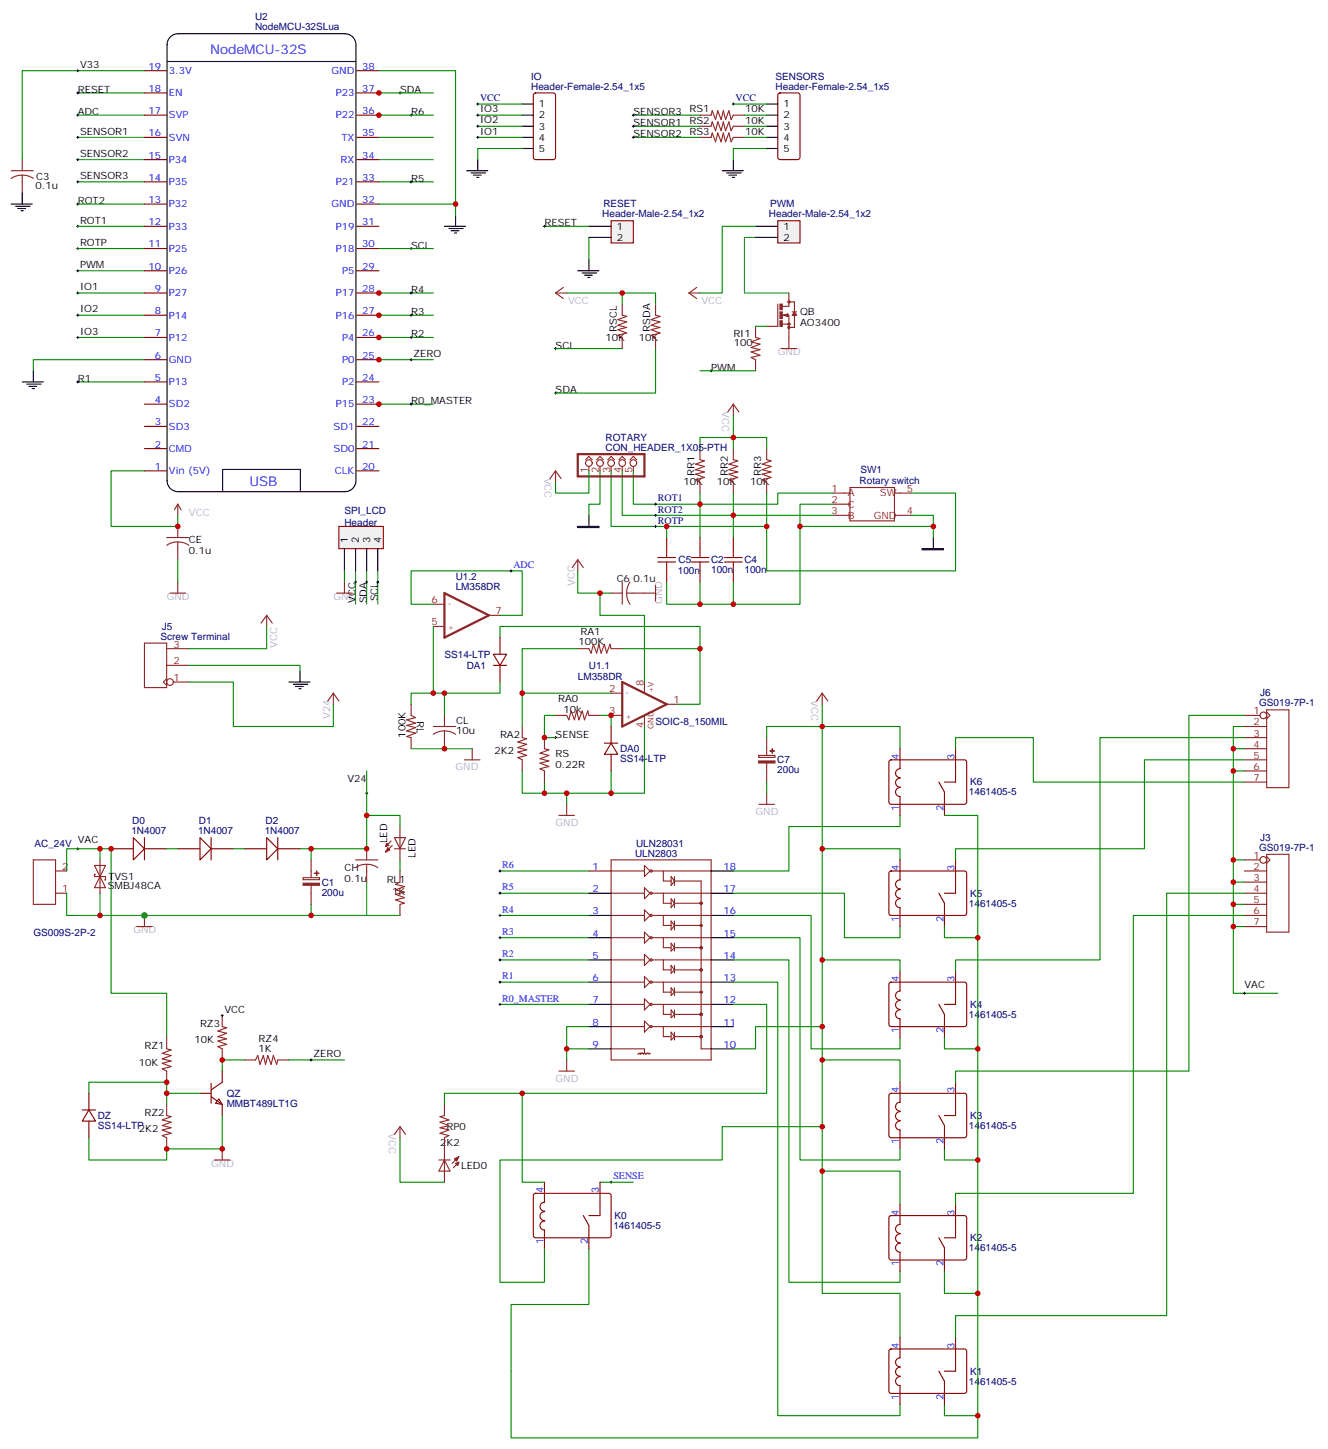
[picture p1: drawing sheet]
<svg xmlns="http://www.w3.org/2000/svg" width="422mm" height="460mm" viewBox="0 0 422 460" stroke-linecap="round" stroke-linejoin="round" font-family="sans-serif">
<g fill="none" stroke="#8c2424" stroke-width=".35">
<path d="M218.7 93h3.5M218.7 93l2.5 1.8M221.2 91.2l-2.5 1.8M246.9 96.5v7.1h-3.5M250.1 99.7l-1.4 .3 1.4 .4M250.1 99.7v.7M250.1 99.7l-.7 .3M250.5 93v4.2h-2.1M250.5 95.8h1.7v8.1h-1.7M251.5 99h1.4M252.2 99l.7 1h-1.4zM248 110.6h4.9"/>
<path d="M248.4 100h2.1v10.6M248.4 102.9h2.1M249.1 100l1 .4M251.9 100l.3-.7 .4 .7M52.9 170.6h7.1M56.4 172l1.9 .2 1.7 .9M56.4 172l-1.8 .3-1.7 .8M56.4 160v3.5M56.4 167.1v3.5M56.4 172v5.7M56.4 160l1.1 1.8M56.4 160l-1 1.8"/>
<path d="M183.4 177.7v3.5M183.4 177.7l1.8 2.4M183.4 177.7l-1.7 2.4M54 188.2h4.9M56.4 184.7v3.5M106.9 188.2h4.9M109.4 184.7v3.5M194 188.2h3.6M197.6 184.7v7.1M199 188.2l.2 1.9 .8 1.7M199 188.2h9.1M200 184.7l-.8 1.7-.2 1.8"/>
<path d="M208.1 185.8v4.9M183.4 205.9h3.6l.7 1.4 .7-2.8 1 2.8 .7-2.8 .8 2.8 1-2.8 .7 2.8 1.1-2.8 .3 1.4h3.6M130.5 223.5v3.5l1.4 .8-2.8 .7 2.8 1-2.8 .7 2.8 .7-2.8 1.1 2.8 .7-2.8 1.1 1.4 .3v3.5M137.6 230.6h7M141.1 232l1.9 .2 1.6 .8M141.1 232l-1.8 .2-1.7 .8M141.1 227v3.6M141.1 232v5.6M149.9 237.6v3.6M147.5 241.2h4.9"/>
<circle cx="250.5" cy="95.8" r=".35"/>
<circle cx="250.5" cy="102.9" r=".35"/>
<circle cx="250.5" cy="103.9" r=".35"/>
</g>
<g fill="#8c2424" stroke="#8c2424" stroke-width=".35">
<path d="M247.6 96.5h.8v1.8h-.8z"/>
<path d="M247.6 101.8h.8v1.8h-.8z"/>
<path d="M247.6 99h.8v2.1h-.8z"/>
</g>
<path d="M24.7 36.5h21.2M24.7 43.6h21.2M120.3 50.7h17.3M239.9 75.4h-3.5v17.6h14.1M24.7 85.9h21.2M112.9 181.2v10.6M116.4 181.2v10.6M119.9 181.2v10.6M130.5 237.6h19.4" fill="none" stroke="#248c24" stroke-width=".35"/>
<g fill="none" stroke="#000" stroke-width=".32">
<path d="M24.3 36.5h.7M24.7 36.2v.7M126.6 29.5h.8M127 29.1v.7M24.3 64.8h.7M24.7 64.4v.7M130.2 78.9h.7M130.5 78.5v.7M176 110.6h.7M176.4 110.3v.7M225.4 117.7h.7M225.8 117.3v.7"/>
<path d="M176 124.7h.7M176.4 124.4v.7M112.5 184.7h.7M112.9 184.4v.7M116.1 184.7h.7M116.4 184.4v.7M119.6 184.7h.7M119.9 184.4v.7"/>
</g>
<path d="M107.6 167.1h14.1v7h-14.1z" fill="#f0f0f0" stroke="#870000" stroke-width=".35"/>
<path d="M109.4 174.1v7.1M112.9 174.1v7.1M116.4 174.1v7.1M119.9 174.1v7.1" fill="none" stroke="#000" stroke-width=".35"/>
<path d="M109.4 181.2v3.5" fill="none" stroke="#008700" stroke-width=".35"/>
<path d="M246.9 70.1h7.1v7h-7.1z" fill="#f0f0f0" stroke="#870000" stroke-width=".35"/>
<path d="M239.9 71.8h7M239.9 75.4h7" fill="none" stroke="#000" stroke-width=".35"/>
<path d="M239.9 71.8h-10.6v21.2h-7.1M56.4 177.7v7M183.4 181.2v7h10.6M116.4 244.7v14.1h10.6v3.5M21.2 276.4v-7h14.1v45.8h17.6v14.2M31.7 269.4v3.5M127 272.9v3.5M21.2 283.5v7h3.5" fill="none" stroke="#008700" stroke-width=".35"/>
<g fill="none" stroke="#8c2424" stroke-width=".35">
<path d="M10.6 272.9h7v14.1h-7zM17.6 276.4h3.6M30 274.7l3.5 7h-3.5l3.5-7zM30.3 277.5h-.3v.7h3.5v1.1h-.3M31.7 272.9v10.6M112.9 272.9h7M116.4 274.3l1.9 .3 1.6 .8M116.4 274.3l-1.8 .3-1.7 .8M116.4 269.4v3.5M116.4 274.3v5.7M124.2 266.9l-1.8 1.8M124.5 268.3l-2.1 2.1"/>
<path d="M125.2 265.9h3.6l-1.8 3.5zM125.2 269.4h3.6M127 262.3v10.6M127 276.4v3.6l-1.4 .7 2.8 .7-2.8 1 2.8 .7-2.8 .7 2.8 1.1-2.8 .7 2.8 1.1-1.4 .3v3.5M17.6 283.5h3.6M43.4 294.1h4.9M45.9 290.5v3.6"/>
</g>
<g fill="#8c2424" stroke="#8c2424" stroke-width=".35">
<path d="M122.8 267.6l.7 .7-1.1 .4z"/>
<path d="M123.1 269l.7 .7-1.4 .7z"/>
</g>
<path d="M116.4 280v10.5h-17.6M24.7 290.5h74.1M31.7 283.5v7M98.8 290.5h28.2" fill="none" stroke="#248c24" stroke-width=".35"/>
<path d="M116.1 251.7h.7M116.4 251.4v.7M24.3 269.4h.7M24.7 269v.7" fill="none" stroke="#000" stroke-width=".32"/>
<path d="M42.3 265.9l3.6 3.5-3.6 3.5z" fill="#fff" stroke="#870000" stroke-width=".35"/>
<path d="M35.3 269.4h7M45.9 265.9v7M45.9 269.4h7" fill="none" stroke="#870000" stroke-width=".35"/>
<path d="M63.5 265.9l3.5 3.5-3.5 3.5z" fill="#fff" stroke="#870000" stroke-width=".35"/>
<path d="M56.4 269.4h7.1M67 265.9v7M67 269.4h7.1" fill="none" stroke="#870000" stroke-width=".35"/>
<path d="M52.9 269.4h3.5" fill="none" stroke="#008700" stroke-width=".35"/>
<path d="M84.7 265.9l3.5 3.5-3.5 3.5z" fill="#fff" stroke="#870000" stroke-width=".35"/>
<path d="M211.7 170.6v3.5M222.2 170.6v3.5M232.8 170.6v3.5M211.7 181.2v3.5M222.2 181.2v3.5M232.8 181.2v3.5M77.6 269.4h7.1M88.2 265.9v7M88.2 269.4h7" fill="none" stroke="#870000" stroke-width=".35"/>
<g fill="none" stroke="#008700" stroke-width=".35">
<path d="M119.9 36.5h17.7M119.9 29.5h17.7M120.3 22.4h24.3v42.4M201.1 36.5h21.1M232.8 33h10.6M236.4 36.5h7M24.7 57.7h21.2M120.3 57.7h17.3M243.4 47.1h-10.6v3.6M24.7 78.9h21.2M24.7 64.8h21.2M24.7 71.8h21.2"/>
<path d="M120.3 78.9h17.3M24.7 93h21.2M119.9 93h17.7M179.9 93h17.7M197.6 96.5v-3.5h10.5v3.5M45.9 114.2h-35.3v3.5M119.9 100h17.7M119.9 107.1h17.7M176.4 110.6h21.2M208.1 110.6v14.1h-31.7M119.9 128.3h17.7M232.8 131.8v10.6"/>
<path d="M187 149.4v7.1h-10.6v-3.5M190.5 149.4v10.6h-3.5v3.5M194 149.4v17.7h49.4v-10.6M197.6 149.4v14.1h35.2v-7M201.1 149.4v10.6h21.1v-3.5M222.2 142.4v-3.5h21.2v3.5M264.6 156.5h-17.7v3.5h-24.7v10.6M289.3 156.5h14.1v24.7h-60v-14.1M211.7 167.1v3.5M254 167.1v24.7h-42.3v-7.1M264.6 160h-10.6v7.1h42.3M264.6 163.5h-31.8v7.1"/>
<path d="M289.3 163.5h7v7.1M84.7 198.8v7.1h-24.7M190.5 188.2v7.1h14.1v21.2M222.2 184.7v7.1M232.8 184.7v7.1M60 211.2h35.2v1.7M60 216.5h14.1v14.1h31.7v-7.1M261.1 223.5v7.1h-17.7v3.5M285.8 237.6v-7h-24.7v38.8M391.6 237.6h3.5M395.1 230.6h-3.5v84.6h14.1M116.4 258.8v10.6h-21.2"/>
<path d="M243.4 248.2v3.5M285.8 258.8v3.5h-35.3v14.1h-17.7M391.6 244.7h3.5M74.1 269.4h3.5M98.8 269.4v3.5M158.7 276.4h28.3M285.8 272.9v-3.5h-24.7v35.3M391.6 280h3.5M391.6 272.9h3.5M98.8 287v3.5M158.7 283.5h28.3M158.7 290.5h28.3"/>
<path d="M158.7 297.6h28.3M232.8 283.5h35.3v14.1h17.7v-3.5M232.8 290.5h24.7v42.4h28.3v-3.5M232.8 297.6h21.2v70.6h31.8v-3.6M391.6 294.1h3.5M391.6 287h3.5M158.7 304.7h28.3M158.7 311.7h28.3M158.7 318.8h28.3M232.8 304.7h17.7v102.3h35.3v-3.6M232.8 311.7h14.1v137.6h38.9v-3.5M285.8 308.2v-3.5h-24.7v31.7"/>
<path d="M285.8 343.5v-7.1h-24.7v74.1h24.7v14.1M261.1 371.7h24.7v10.6M162.3 435.2v21.2h148.1v-7.1h-10.5v-3.5"/>
</g>
<g fill="none" stroke="#8c2424" stroke-width=".35">
<path d="M222.2 36.5h3.6l.3-1.4 1.1 2.9 .7-2.9 1.1 2.9 .7-2.9 .7 2.9 1-2.9 .7 2.9 .7-1.5h3.6M3.5 54.2h7.1M7.1 55.6l1.8 .2 1.7 .9M7.1 55.6l-1.9 .2-1.7 .9M7.1 50.7v3.5M7.1 55.6v5.6M176.4 93h3.5M176.4 93l2.5 1.8M178.9 91.2l-2.5 1.8M197.6 96.5v3.5l1.4 .4-2.9 1.1 2.9 .7-2.9 1 2.9 .7-2.9 .7 2.9 1.1-2.9 .7 1.5 .7v3.5M208.1 96.5v3.5l1.4 .4-2.8 1.1 2.8 .7-2.8 1 2.8 .7-2.8 .7 2.8 1.1-2.8 .7 1.4 .7v3.5M232.8 128.3v3.5"/>
<path d="M232.8 128.3l1.8 2.4M232.8 128.3l-1.7 2.4M176.4 149.4v3.6M176.4 149.4l1.8 2.5M176.4 149.4l-1.8 2.5M185.9 145.9l1.1-1 1 1M187 148v1.4M189.4 145.9l1.1-1 1.1 1M190.5 148v1.4M193 145.9l1-1 1.1 1M194 148v1.4M196.5 145.9l1.1-1 1 1"/>
<path d="M197.6 148v1.4M200 145.9l1.1-1 1 1M201.1 148v1.4M222.2 142.4v3.5l1.5 .4-2.9 1 2.9 .7-2.9 1.1 2.9 .7-2.9 .7 2.9 1.1-2.9 .7 1.4 .7v3.5M232.8 142.4v3.5l1.4 .4-2.8 1 2.8 .7-2.8 1.1 2.8 .7-2.8 .7 2.8 1.1-2.8 .7 1.4 .7v3.5M243.4 142.4v3.5l1.4 .4-2.8 1 2.8 .7-2.8 1.1 2.8 .7-2.8 .7 2.8 1.1-2.8 .7 1.4 .7v3.5M264.6 156.5h5.3M269.9 154.7h14.1v10.6h-14.1zM284 156.5h5.3M264.6 160h5.3M264.6 163.5h5.3M284 163.5h5.3"/>
<path d="M84.7 195.3v3.5M84.7 195.3l1.7 2.5M84.7 195.3l-1.8 2.5M45.9 204.1h7v14.1h-7zM52.9 215.4l-1 1.1 1 1M52.9 211.2h7.1M52.9 205.9h7.1M55 216.5h5M105.8 220v3.5M105.8 220l1.8 2.5M105.8 220l-1.7 2.5M261.1 220v3.5"/>
<path d="M261.1 220l1.7 2.5M261.1 220l-1.8 2.5M240.9 239.7h5.2v.7h-5.2zM243.4 234.1v5.6M395.1 230.6h7.1M395.1 234.1h7.1M395.1 237.6h7.1M395.1 227h4.9M402.2 226l1 1-1 1.1M402.2 225.3h7v24.7h-7zM240.9 255.3h5M243.4 242.2v6"/>
<path d="M243.4 251.7v3.6M395.1 241.2h7.1M395.1 244.7h7.1M395.1 248.2h7.1M96.2 278.6h5.2v.6h-5.2zM98.8 272.9v5.7M395.1 276.4h7.1M395.1 280h7.1M395.1 272.9h4.9M402.2 271.9l1 1-1 1.1M402.2 271.1h7v24.7h-7zM98.8 281v6"/>
<path d="M395.1 283.5h7.1M395.1 287h7.1M395.1 290.5h7.1M395.1 294.1h7.1M127 357.6v3.5M127 357.6l1.8 2.4M127 357.6l-1.8 2.4M141.1 350.5v3.5l-1.4 .4 2.8 1.1-2.8 .7 2.8 1-2.8 .7 2.8 .7-2.8 1.1 2.8 .7-1.4 .7v14.1M139.3 368.2h3.6M141.1 368.2l1.8 3.5h-3.6zM145.7 368.9l-1.8 1.7M145.7 367.1l-2.1 2.1"/>
<circle cx="187" cy="147" r="1.06"/>
<circle cx="190.5" cy="147" r="1.06"/>
<circle cx="194" cy="147" r="1.06"/>
<circle cx="197.6" cy="147" r="1.06"/>
<circle cx="201.1" cy="147" r="1.06"/>
<circle cx="54" cy="216.5" r="1.06"/>
<circle cx="401.1" cy="227" r="1.06"/>
<circle cx="401.1" cy="272.9" r="1.06"/>
</g>
<g fill="#8c2424" stroke="#8c2424" stroke-width=".35">
<path d="M96.2 280.3h5.2v.7h-5.2z"/>
<path d="M99.8 277.1l1.4 .1z"/>
<path d="M100.5 276.4l.1 1.4z"/>
<path d="M144.6 369.2l1.1-.3-.4 1z"/>
<path d="M144.3 367.8l1.4-.7-.7 1.4z"/>
<path d="M240.9 241.5h5.2v.6h-5.2z"/>
<path d="M244.5 238.3l1.4 .1z"/>
<path d="M245.2 237.6v1.4z"/>
</g>
<g fill="none" stroke="#000" stroke-width=".32">
<path d="M130.2 36.5h.7M130.5 36.2v.7M200.7 36.5h.7M201.1 36.2v.7M232.5 33h.7M232.8 32.7v.7M24.3 50.7h.7M24.3 57.7h.7M24.7 50.3v.7M24.7 57.4v.7M130.2 57.7h.7M130.5 57.4v.7"/>
<path d="M24.3 78.9h.7M24.3 71.8h.7M24.7 71.5v.7M24.7 78.5v.7M24.3 93h.7M24.3 85.9h.7M24.7 85.6v.7M24.7 92.6v.7M130.2 93h.7M130.5 92.6v.7M130.5 99.7v.7M130.2 100h.7"/>
<path d="M130.2 107.1h.7M130.5 106.8v.7M130.2 128.3h.7M130.5 127.9v.7M208.1 159.7v.7M207.8 160h.7M207.8 167.1h.7M207.8 163.5h.7M208.1 163.2v.7M208.1 166.7v.7M176 234.1h.7M176.4 233.8v.7"/>
<path d="M158.4 276.4h.7M158.7 276.1v.7M158.4 283.5h.7M158.4 290.5h.7M158.4 297.6h.7M158.7 283.1v.7M158.7 290.2v.7M158.7 297.3v.7M158.4 304.7h.7M158.4 311.7h.7M158.4 318.8h.7M158.7 304.3v.7"/>
<path d="M158.7 311.4v.7M158.7 318.4v.7M394.8 315.2h.7M395.1 314.9v.7M193.7 375.2h.7M194 374.9v.7"/>
</g>
<path d="M183.4 167.1h6.7v.3h-6.7zM292.8 174.1h6.7v.4h-6.7z" fill="#000" stroke="#000" stroke-width=".35"/>
<g fill="none" stroke="#000" stroke-width=".35">
<path d="M229.3 54.2h6.7M230.7 54.9h4.6M231.4 55.6h2.5M232.5 56.3h.7M232.8 50.7v3.5M3.5 64.8h6.7M4.9 65.5h4.6M5.6 66.2h2.5M6.7 66.9h.7M7.1 61.2v3.6M141.1 71.8h6.7M142.5 72.5h4.6"/>
<path d="M143.2 73.2h2.5M144.3 73.9h.7M144.6 68.3v3.5M10.6 117.7v3.5M7.1 121.2h6.7M8.5 121.9h4.6M9.2 122.6h2.4M10.2 123.3h.7M187 163.5v3.6M296.3 170.6v3.5M91.7 216.5h6.7M93.1 217.2h4.6"/>
<path d="M93.8 217.9h2.5M94.9 218.6h.7M95.2 212.9v3.6"/>
</g>
<path d="M208.8 178.4h5.7M208.8 177h5.7M211.7 174.1v2.9M211.7 178.4v2.8M219.4 178.4h5.7M219.4 177h5.7M222.2 174.1v2.9M222.2 178.4v2.8M230 178.4h5.7M230 177h5.7M232.8 174.1v2.9M232.8 178.4v2.8" fill="none" stroke="#a10000" stroke-width=".35"/>
<path d="M183.4 144.1h21.2v7.1h-21.2z" fill="none" stroke="#8c2424" stroke-width=".71"/>
<path d="M24.7 50.7h21.2" fill="none" stroke="#248c24" stroke-width=".35"/>
<path d="M194 70.1h7.1v7h-7.1z" fill="#f0f0f0" stroke="#870000" stroke-width=".35"/>
<g fill="none" stroke="#000" stroke-width=".35">
<path d="M53 14.1v138.4a3.5 3.5 0 0 0 3.6 3.5h52.9a3.5 3.5 0 0 0 3.5-3.5M53 19.5h60M53 14.2a3.5 3.5 0 0 1 3.6-3.5h52.9a3.5 3.5 0 0 1 3.5 3.5M113 14.3v138.1M165.8 33h3.5M165.8 36.5h3.5M243.4 33h3.5M243.4 36.5h3.5M148.2 54.2h6.7M149.6 54.9h4.6M150.3 55.6h2.5M151.3 56.3h.7"/>
<path d="M151.7 50.7v3.5M165.8 40.1h3.5M165.8 43.6h3.5M165.8 47.1h3.5M243.4 40.1h3.5M243.4 43.6h3.5M243.4 47.1h3.5M187 71.8h7M187 75.4h7M183.4 85.9h6.7M184.9 86.6h4.5M185.6 87.3h2.4"/>
<path d="M186.6 88.1h.7M187 82.4v3.5M70.7 156v-7h24.7v7M225.8 276.4h7M187 283.5h7M187 290.5h7M187 297.6h7M225.8 283.5h7M225.8 290.5h7M225.8 297.6h7M187 304.7h7M187 311.7h7"/>
<path d="M187 318.8h7M225.8 304.7h7M225.8 311.7h7M225.8 318.8h7M187 325.8h7M187 332.9h7M225.8 325.8h7M225.8 332.9h7"/>
</g>
<g fill="none" stroke="#008700" stroke-width=".35">
<path d="M24.7 29.5h21.2M45.9 22.4h-38.8v28.3M151.7 33h14.1M151.7 36.5h14.1M120.3 43.6h17.3M151.7 40.1h14.1M151.7 43.6h14.1M165.8 47.1h-14.1v3.6M201.1 40.1h21.1M201.1 43.6h21.1M236.4 40.1h7M236.4 43.6h7"/>
<path d="M120.3 64.8h24.3v3.5M172.9 71.8h14.1M187 75.4v7M24.7 100h21.2M24.7 107.1h21.2M119.9 114.2h17.7M222.2 117.7h17.7M239.9 103.6h3.5M24.7 121.2h21.2M45.9 149.4h-10.6v17.7h21.1v-3.6M137.6 191.8h-7.1v-10.6h35.3v14.1h-7.1M137.6 198.8v21.2h3.5"/>
<path d="M137.6 220h-7.1v3.5M158.7 216.5v3.5h-17.6v7M158.7 202.4v-3.6h63.5v7.1M183.4 205.9h-17.6v14.1M194 220h-28.2v10.6M197.6 205.9h24.6v17.6h-7M176.4 227h-3.5v7.1h3.5M190.5 227h3.5v3.6M204.6 230.6v21.1h-31.7v-3.5M303.4 237.6v-3.5h24.7v14.1h67M395.1 227h-17.6v112.9h-74.1v3.6M395.1 234.1h-45.9v70.6h-45.8v3.5"/>
<path d="M165.8 244.7v7h7.1M179.9 251.7v3.6M194 244.7v7M299.9 258.8h10.5v151.7M395.1 241.2h-31.7v28.2h-60v3.5M299.9 294.1v3.5h10.5M395.1 283.5h-24.7v134h-67v7.1M395.1 290.5h-35.3v88.2h-56.4v3.6M232.8 318.8h10.6v28.2h-77.6v28.2h7.1M77.6 336.4h-7v3.5M91.7 336.4h17.7M179.9 332.9h7.1"/>
<path d="M187 325.8h-7.1v10.6M261.1 325.8h-21.2v7.1h-7.1M299.9 329.4v3.5h10.5M28.2 347v-3.5h24.7v7M52.9 347h10.6M70.6 354v10.6h-17.7v3.6h-24.7v-7.1M165.8 347h-24.7v3.5M261.1 357.6h-31.8v10.6h-70.6v38.8h14.2v-10.6M127 361.1v14.1h14.1M190.5 375.2h10.6M299.9 364.6v3.6h10.5M187 396.4v17.6h-24.7v21.2"/>
<path d="M299.9 403.4v7.1h10.5v38.8"/>
</g>
<g fill="none" stroke="#000" stroke-width=".32">
<path d="M24.3 29.5h.7M24.3 22.4h.7M24.7 22.1v.7M24.7 29.1v.7M151.3 33h.7M151.3 36.5h.7M151.7 32.7v.7M151.7 36.2v.7M151.7 39.7v.7M201.1 39.7v.7M24.3 43.6h.7M24.7 43.3v.7"/>
<path d="M151.3 40.1h.7M151.3 43.6h.7M151.7 43.3v.7M200.7 40.1h.7M200.7 43.6h.7M201.1 43.3v.7M172.5 71.8h.7M172.9 71.5v.7M24.7 99.7v.7M24.3 100h.7M24.3 107.1h.7M24.7 106.8v.7"/>
<path d="M130.2 114.2h.7M130.5 113.8v.7M24.3 121.2h.7M24.7 120.9v.7M161.9 181.2h.7M162.3 180.8v.7M70.2 322.3h.7M70.6 321.9v.8M98.4 336.4h.7M98.8 336.1v.7"/>
</g>
<g fill="none" stroke="#870000" stroke-width=".35">
<path d="M45.9 22.4h7M45.9 29.5h7M45.9 36.5h7M113.2 22.4h7.1M113.2 29.5h7.1M113.2 36.5h7.1M169.6 29.7l.4-.2h5.7l.6 .4 .1 20.1-.5 .6-5.9 .1-.6-.5-.1-20zM247.2 29.7l.4-.2h5.7l.6 .4 .1 20.1-.5 .6-5.9 .1-.6-.5-.1-20zM45.9 50.7h7M45.9 57.7h7M45.9 43.6h7M113.2 50.7h7.1"/>
<path d="M113.2 57.7h7.1M113.2 43.6h7.1M45.9 64.8h7M45.9 71.8h7M45.9 78.9h7M113.2 64.8h7.1M113.2 71.8h7.1M113.2 78.9h7.1M45.9 85.9h7M45.9 93h7M113.2 85.9h7.1M113.2 93h7.1"/>
<path d="M45.9 100h7M45.9 107.1h7M45.9 114.2h7M113.2 100h7.1M113.2 107.1h7.1M113.2 114.2h7.1M45.9 121.2h7M45.9 128.3h7M45.9 135.3h7M113.2 121.2h7.1M113.2 128.3h7.1M113.2 135.3h7.1"/>
<path d="M45.9 142.4h7M45.9 149.4h7M113.2 142.4h7.1M113.2 149.4h7.1M156.6 207.6h4.3l-2.2 3.6zM156.6 211.2h4.3M158.7 202.4v5.2M158.7 211.2v5.3M191.9 235.9h4.2M194 235.9l2.1 3.5h-4.2zM194 230.6v5.3M194 239.4v5.3"/>
<path d="M285.8 237.6v6.4M303.4 237.6v10.6h-3.5M282.5 241.4l.4-.2h23.6l.4 .7v12.9l-.7 .5-23.5-.1-.5-.6v-12.7zM285.8 252.8v6M285.8 247a1.41 1.41 0 0 0-1.5 1.4 1.41 1.41 0 0 0 1.5 1.4M285.8 250a1.41 1.41 0 0 0-1.5 1.4 1.41 1.41 0 0 0 1.5 1.4M285.8 244a1.41 1.41 0 0 0-1.5 1.4 1.41 1.41 0 0 0 1.5 1.4M299.9 251.4v7.4M282.5 276.6l.4-.2 23.6 .1 .4 .6v13l-.7 .4h-23.5l-.5-.7v-12.7zM285.8 272.9v6.4M285.8 279.3a1.41 1.41 0 0 0-1.5 1.4 1.41 1.41 0 0 0 1.5 1.4M303.4 272.9v10.6h-3.5"/>
<path d="M285.8 288.1v6M285.8 282.3a1.41 1.41 0 0 0-1.5 1.4 1.41 1.41 0 0 0 1.5 1.4M285.8 285.2a1.41 1.41 0 0 0-1.5 1.4 1.41 1.41 0 0 0 1.5 1.5M299.9 286.7v7.4M282.5 311.9l.4-.2 23.6 .1 .4 .6v13l-.7 .4h-23.5l-.5-.7v-12.7zM285.8 308.2v6.3M285.8 317.5a1.41 1.41 0 0 0-1.5 1.4 1.41 1.41 0 0 0 1.5 1.4M285.8 314.5a1.41 1.41 0 0 0-1.5 1.4 1.41 1.41 0 0 0 1.5 1.5M303.4 308.2v10.6h-3.5M70.6 339.9v3.6l-3.6 2.4M285.8 323.4v6M285.8 320.5a1.41 1.41 0 0 0-1.5 1.4 1.41 1.41 0 0 0 1.5 1.4"/>
<path d="M299.9 321.9v7.5M26.1 352.3h4.2M28.2 352.3l2.1 3.5h-4.2zM28.2 347v5.3M28.2 355.8v5.3M63.5 347h3.5M67 348.1l3.6 2.4v3.5M67 343.8v6.4M69.5 348.8l1.1 1.7-2.2-.3zM282.5 347.2l.4-.2h23.6l.4 .7v13l-.7 .4-23.5-.1-.5-.6v-12.7zM285.8 343.5v6.3M285.8 358.6v6"/>
<path d="M285.8 352.8a1.41 1.41 0 0 0-1.5 1.4 1.41 1.41 0 0 0 1.5 1.4M285.8 355.8a1.41 1.41 0 0 0-1.5 1.4 1.41 1.41 0 0 0 1.5 1.4M285.8 349.8a1.41 1.41 0 0 0-1.5 1.4 1.41 1.41 0 0 0 1.5 1.4M299.9 357.2v7.4M303.4 343.5v10.5h-3.5M169.6 378.9l.4-.2 23.6 .1 .4 .6v13l-.7 .5-23.5-.1-.5-.7v-12.7zM172.9 375.2v6.4M190.5 375.2v10.6h-3.5M172.9 390.4v6M173 384.6a1.41 1.41 0 0 0-1.6 1.4 1.41 1.41 0 0 0 1.6 1.4M173 387.6a1.41 1.41 0 0 0-1.6 1.4 1.41 1.41 0 0 0 1.6 1.4M173 381.6a1.41 1.41 0 0 0-1.6 1.4 1.41 1.41 0 0 0 1.6 1.4"/>
<path d="M187 389v7.4M282.5 386l.4-.2 23.6 .1 .4 .6v13l-.7 .4-23.5-.1-.5-.6v-12.7zM285.8 382.3v6.3M285.8 397.4v6M285.8 391.6a1.41 1.41 0 0 0-1.5 1.4 1.41 1.41 0 0 0 1.5 1.4M285.8 394.6a1.41 1.41 0 0 0-1.5 1.4 1.41 1.41 0 0 0 1.5 1.4M285.8 388.6a1.41 1.41 0 0 0-1.5 1.4 1.41 1.41 0 0 0 1.5 1.4M299.9 396v7.4M303.4 382.3v10.6h-3.5M282.5 428.3l.4-.2 23.6 .1 .4 .6v13l-.7 .4h-23.5l-.5-.7v-12.7zM285.8 424.6v6.4M285.8 439.8v6"/>
<path d="M285.8 434a1.41 1.41 0 0 0-1.5 1.4 1.41 1.41 0 0 0 1.5 1.4M285.8 436.9a1.41 1.41 0 0 0-1.5 1.4 1.41 1.41 0 0 0 1.5 1.4M285.8 431a1.41 1.41 0 0 0-1.5 1.4 1.41 1.41 0 0 0 1.5 1.4M299.9 438.4v7.4M303.4 424.6v10.6h-3.5"/>
</g>
<g fill="none" stroke="#8c2424" stroke-width=".35">
<path d="M222.2 40.1h3.6l.3-1.4 1.1 2.8 .7-2.8 1.1 2.8 .7-2.8 .7 2.8 1-2.8 .7 2.8 .7-1.4h3.6M222.2 43.6h3.6l.3-1.4 1.1 2.8 .7-2.8 1.1 2.8 .7-2.8 .7 2.8 1-2.8 .7 2.8 .7-1.4h3.6M239.9 103.6v3.5l1.4 .4-2.8 1 2.8 .7-2.8 1.1 2.8 .7-2.8 .7 2.8 1-2.8 .8 1.4 .7v3.5M137.6 191.8h3.5M137.6 198.8h3.5M155.2 195.3h3.5M194 220h3.6M204.6 216.5v3.5M165.8 230.6v3.5l1.4 .4-2.8 1 2.8 .7-2.8 1.1 2.8 .7-2.8 .7 2.8 1-2.8 .8 1.4 .7v3.5M172.9 234.1v3.5l1.4 .4-2.9 1 2.9 .7-2.9 1.1 2.9 .7-2.9 .7 2.9 1.1-2.9 .7 1.5 .7v3.5M176.4 227h3.5l.7 1.5 .7-2.9 1.1 2.9 .7-2.9 .7 2.9 1.1-2.9 .7 2.9 1-2.9 .4 1.4h3.5M194 227h3.6"/>
<path d="M204.6 227v3.6M211.7 223.5h3.5M177.4 258.8h5M179.9 255.3v3.5M194 272.9h31.8v63.5h-31.8zM194 276.4h10.6M204.6 274.7l1.8 1.7-1.8 1.8zM207.4 276.4h18.4M210.6 276.4v3.2h2.5M213.1 278.2l1 1.4-1 1.4zM214.1 279.6h8.5v53.3h3.2M214.1 278.2v2.8"/>
<path d="M194 283.5h10.6M194 290.5h10.6M194 297.6h10.6M204.6 281.7l1.8 1.8-1.8 1.8zM204.6 288.8l1.8 1.7-1.8 1.8zM204.6 295.8l1.8 1.8-1.8 1.8zM207.4 283.5h18.4M207.4 290.5h18.4M207.4 297.6h18.4M210.6 283.5v3.2h2.5M210.6 290.5v3.2h2.5M210.6 297.6v3.2h2.5"/>
<path d="M213.1 285.3l1 1.4-1 1.4zM213.1 292.3l1 1.4-1 1.4zM213.1 299.4l1 1.4-1 1zM214.1 286.7h8.5M214.1 285.3v2.8M214.1 292.3v2.8M214.1 299.4v2.4M214.1 293.7h8.5M194 304.7h10.6M194 311.7h10.6M194 318.8h10.6M204.6 302.9l1.8 1.8-1.8 1.7z"/>
<path d="M204.6 310l1.8 1.7-1.8 1.8zM204.6 317l1.8 1.8-1.8 1.7zM207.4 304.7h18.4M207.4 311.7h18.4M207.4 318.8h18.4M210.6 304.7v3.1h2.5M210.6 311.7v3.2h2.5M210.6 318.8v3.1h2.5M213.1 306.4l1 1.4-1 1.1zM213.1 313.5l1 1.4-1 1zM214.1 306.4v2.5M214.1 313.5v2.4"/>
<path d="M214.1 300.8h8.5M214.1 307.8h8.5M214.1 314.9h8.5M52.9 329.4v3.5l1.4 .3-2.8 1.1 2.8 .7-2.8 1.1 2.8 .7-2.8 .7 2.8 1-2.8 .7 1.4 .7v3.6M70.6 322.3v3.5l1.4 .4-2.9 1 2.9 .7-2.9 1.1 2.9 .7-2.9 .7 2.9 1.1-2.9 .7 1.5 .7v3.5M77.6 336.4h3.5l.7-1.4 .7 2.8 1.1-2.8 .7 2.8 .7-2.8 1.1 2.8 .7-2.8 1 2.8 .4-1.4h3.5M177.4 339.9h5M179.9 336.4v3.5M194 325.8h10.6M194 332.9h10.6v1.4l-.3 .3M202.5 334.6l.3-.3h3.6l-.4 .3M203.9 334.3l-.7 .3"/>
<path d="M204.6 324.1l1.8 1.7-1.8 1.8zM205.7 334.3l-.7 .3M207.4 325.8h18.4M210.6 325.8v3.2h2.5M213.1 320.5l1 1.4-1 1.1zM213.1 327.6l1 1.4-1 1.1zM214.1 320.5v2.5M214.1 327.6v2.5M214.1 321.9h8.5M214.1 329h8.5M52.9 350.5v3.5l1.4 .4-2.8 1.1 2.8 .7-2.8 1 2.8 .7-2.8 .7 2.8 1.1-2.8 .7 1.4 .7v3.5M68.1 368.2h4.9"/>
<path d="M70.6 364.6v3.6"/>
<circle cx="206.7" cy="276.4" r=".35"/>
<circle cx="206.7" cy="290.5" r=".35"/>
<circle cx="206.7" cy="283.5" r=".35"/>
<circle cx="206.7" cy="297.6" r=".35"/>
<circle cx="222.6" cy="286.7" r=".35"/>
<circle cx="222.6" cy="293.7" r=".35"/>
<circle cx="206.7" cy="304.7" r=".35"/>
<circle cx="206.7" cy="311.7" r=".35"/>
<circle cx="206.7" cy="318.8" r=".35"/>
<circle cx="222.6" cy="300.8" r=".35"/>
<circle cx="222.6" cy="307.8" r=".35"/>
<circle cx="222.6" cy="314.9" r=".35"/>
<circle cx="206.7" cy="325.8" r=".35"/>
<circle cx="222.6" cy="321.9" r=".35"/>
<circle cx="222.6" cy="329" r=".35"/>
</g>
<path d="M298.1 248.2l1.8 3.2M298.1 283.5l1.8 3.2M298.1 318.8l1.8 3.1M298.1 354l1.8 3.2M185.2 385.8l1.8 3.2M298.1 392.9l1.8 3.1M298.1 435.2l1.8 3.2" fill="none" stroke="#600" stroke-width=".35"/>
<path d="M187 276.4h7" fill="none" stroke="#630" stroke-width=".35"/>
<path d="M141.1 188.2l14.1 7.1-14.1 7.1zM197.6 216.5l14.1 7-14.1 7.1z" fill="none" stroke="#8c2424" stroke-width=".71"/>
<g fill="#c00">
<circle cx="70.6" cy="336.4" r=".88"/>
<circle cx="194" cy="227" r=".88"/>
<circle cx="172.9" cy="251.7" r=".88"/>
<circle cx="194" cy="251.7" r=".88"/>
<circle cx="70.6" cy="364.6" r=".88"/>
<circle cx="52.9" cy="364.6" r=".88"/>
<circle cx="120.3" cy="114.2" r=".88"/>
<circle cx="35.3" cy="269.4" r=".88"/>
<circle cx="165.8" cy="220" r=".88"/>
<circle cx="120.3" cy="128.3" r=".88"/>
<circle cx="120.3" cy="107.1" r=".88"/>
<circle cx="120.3" cy="100" r=".88"/>
<circle cx="120.3" cy="93" r=".88"/>
<circle cx="144.6" cy="64.8" r=".88"/>
<circle cx="120.3" cy="29.5" r=".88"/>
<circle cx="120.3" cy="36.5" r=".88"/>
<circle cx="261.1" cy="325.8" r=".88"/>
<circle cx="179.9" cy="332.9" r=".88"/>
<circle cx="310.4" cy="297.6" r=".88"/>
<circle cx="391.6" cy="280" r=".88"/>
<circle cx="391.6" cy="294.1" r=".88"/>
<circle cx="261.1" cy="371.7" r=".88"/>
<circle cx="261.1" cy="269.4" r=".88"/>
<circle cx="261.1" cy="336.4" r=".88"/>
<circle cx="197.6" cy="93" r=".88"/>
<circle cx="190.5" cy="188.2" r=".88"/>
<circle cx="31.8" cy="290.5" r=".88"/>
<circle cx="391.6" cy="244.7" r=".88"/>
<circle cx="391.6" cy="237.6" r=".88"/>
<circle cx="232.8" cy="191.8" r=".88"/>
<circle cx="254" cy="167.1" r=".88"/>
<circle cx="222.3" cy="191.8" r=".88"/>
<circle cx="211.7" cy="167.1" r=".88"/>
<circle cx="296.3" cy="167.1" r=".88"/>
<circle cx="232.8" cy="163.5" r=".88"/>
<circle cx="222.3" cy="160" r=".88"/>
<circle cx="243.4" cy="167.1" r=".88"/>
<circle cx="232.8" cy="138.9" r=".88"/>
<circle cx="98.8" cy="269.4" r=".88"/>
<circle cx="116.4" cy="258.8" r=".88"/>
<circle cx="116.4" cy="269.4" r=".88"/>
<circle cx="31.8" cy="269.4" r=".88"/>
<circle cx="98.8" cy="290.5" r=".88"/>
</g>
<circle cx="45.9" cy="290.5" r="1.06" fill="#248c24"/>
<g fill="#c00">
<circle cx="141.1" cy="237.6" r=".88"/>
<circle cx="261.1" cy="304.7" r=".88"/>
<circle cx="261.1" cy="230.6" r=".88"/>
<circle cx="391.6" cy="287" r=".88"/>
<circle cx="391.6" cy="272.9" r=".88"/>
<circle cx="310.4" cy="449.3" r=".88"/>
<circle cx="310.4" cy="368.2" r=".88"/>
<circle cx="310.4" cy="410.5" r=".88"/>
<circle cx="310.4" cy="332.9" r=".88"/>
<circle cx="165.8" cy="347" r=".88"/>
<circle cx="56.4" cy="167.1" r=".88"/>
<circle cx="172.9" cy="234.1" r=".88"/>
<circle cx="261.1" cy="357.6" r=".88"/>
<circle cx="141.1" cy="220" r=".88"/>
<circle cx="137.6" cy="220" r=".88"/>
<circle cx="222.3" cy="205.9" r=".88"/>
<circle cx="52.9" cy="347" r=".88"/>
<circle cx="52.9" cy="343.5" r=".88"/>
<circle cx="179.9" cy="251.7" r=".88"/>
</g>
<g font-size="4.2" fill="#00f">
<text x="66.7" y="17.2">NodeMCU-32S</text>
<text x="79.2" y="154.4">USB</text>
</g>
<g font-size="3.2" fill="#000080">
<text x="81" y="9.6">NodeMCU-32SLua</text>
<text x="81" y="6.5">U2</text>
<text x="168.6" y="28.4">Header-Female-2.54_1x5</text>
<text x="168.6" y="25.3">IO</text>
<text x="246.2" y="28.4">Header-Female-2.54_1x5</text>
<text x="246.2" y="25.3">SENSORS</text>
<text x="152.4" y="32.1">VCC</text>
<text x="233.5" y="32.1">VCC</text>
<text x="191.6" y="65.8">RESET</text>
<text x="244.5" y="65.8">PWM</text>
<text x="191.2" y="69">Header-Male-2.54_1x2</text>
<text x="244.1" y="69">Header-Male-2.54_1x2</text>
<text x="192.3" y="143.1">CON_HEADER_1X05-PTH</text>
<text x="192.3" y="139.9">ROTARY</text>
<text x="272.9" y="153.7">Rotary switch</text>
<text x="273.2" y="150.3">SW1</text>
<text x="208.8" y="159.1">ROT1</text>
<text x="109.4" y="166.9">Header</text>
<text x="109.4" y="163">SPI_LCD</text>
<text x="208.8" y="166.2">ROTP</text>
<text x="208.8" y="162.7">ROT2</text>
<text x="215.4" y="178.8">C5</text>
<text x="225.8" y="178.8">C2</text>
<text x="236.4" y="178.8">C4</text>
<text x="144.7" y="184">U1.2</text>
<text x="215.2" y="182">100n</text>
<text x="225.8" y="182">100n</text>
<text x="236.4" y="182">100n</text>
<text x="144.7" y="187.2">LM358DR</text>
<text x="51" y="203.1">Screw Terminal</text>
<text x="51.3" y="199.9">J5</text>
<text x="141.1" y="208.9">SS14-LTP</text>
<text x="148.2" y="212.4">DA1</text>
<text x="183.4" y="215.9">LM358DR</text>
<text x="187" y="212.4">U1.1</text>
<text x="400" y="221">J6</text>
<text x="399.8" y="224.2">GS019-7P-1</text>
<text x="208.1" y="230">SOIC-8_150MIL</text>
<text x="196.8" y="238.8">DA0</text>
<text x="196.8" y="242">SS14-LTP</text>
<text x="246.8" y="245.5">200u</text>
<text x="246.8" y="242.3">C7</text>
<text x="308" y="249.3">K6</text>
<text x="307.6" y="252.4">1461405-5</text>
<text x="42" y="261.6">D0</text>
<text x="63.1" y="261.6">D1</text>
<text x="84.3" y="261.6">D2</text>
<text x="10.9" y="268.7">AC_24V</text>
<text x="41.7" y="264.8">1N4007</text>
<text x="62.9" y="264.8">1N4007</text>
<text x="84" y="264.8">1N4007</text>
<text x="202" y="268.7">ULN28031</text>
<text x="400" y="266.9">J3</text>
<text x="201.6" y="271.9">ULN2803</text>
<text x="399.8" y="270.1">GS019-7P-1</text>
<text x="102.1" y="281.1">C1</text>
<text x="102.1" y="284.3">200u</text>
<text x="307.6" y="287.7">1461405-5</text>
<text x="308" y="284.6">K5</text>
<text x="10.6" y="297.1">GS009S-2P-2</text>
<text x="307.6" y="323">1461405-5</text>
<text x="308" y="319.8">K4</text>
<text x="72" y="351.4">MMBT489LT1G</text>
<text x="72" y="348.1">QZ</text>
<text x="31" y="358.4">SS14-LTP</text>
<text x="31" y="355.2">DZ</text>
<text x="307.6" y="358.3">1461405-5</text>
<text x="308" y="355.1">K3</text>
<text x="195.1" y="386.9">K0</text>
<text x="194.7" y="390">1461405-5</text>
<text x="308" y="393.9">K2</text>
<text x="307.6" y="397.1">1461405-5</text>
<text x="308" y="436.2">K1</text>
<text x="307.6" y="439.4">1461405-5</text>
</g>
<g font-size="3.2">
<text x="25.4" y="21.6">V33</text>
<text x="24.7" y="29.5">RESET</text>
<text x="127" y="29.5">SDA</text>
<text x="152.4" y="35.7">IO3</text>
<text x="171.1" y="34.1">1</text>
<text x="218.9" y="35.5">RS1</text>
<text x="236.5" y="35.5">10K</text>
<text x="248.7" y="34.1">1</text>
<text x="24.7" y="36.5">ADC</text>
<text x="130.5" y="36.5">R6</text>
<text x="152.4" y="39.2">IO2</text>
<text x="171.1" y="37.6">2</text>
<text x="171.1" y="41.1">3</text>
<text x="201.1" y="36.5">SENSOR3</text>
<text x="201.1" y="40.1">SENSOR1</text>
<text x="218.9" y="39.4">RS2</text>
<text x="236.5" y="39.4">10K</text>
<text x="248.7" y="37.6">2</text>
<text x="248.7" y="41.1">3</text>
<text x="25.4" y="42.7">SENSOR1</text>
<text x="152.4" y="42.7">IO1</text>
<text x="171.1" y="44.7">4</text>
<text x="201.1" y="43.6">SENSOR2</text>
<text x="218.9" y="42.9">RS3</text>
<text x="236.5" y="42.9">10K</text>
<text x="248.7" y="44.7">4</text>
<text x="25.4" y="49.8">SENSOR2</text>
<text x="171.1" y="48.2">5</text>
<text x="248.7" y="48.2">5</text>
<text x="11.5" y="57">C3</text>
<text x="25.4" y="56.8">SENSOR3</text>
<text x="130.5" y="57.7">R5</text>
<text x="11.3" y="60">0.1u</text>
<text x="24.7" y="64.8">ROT2</text>
<text x="25.4" y="70.9">ROT1</text>
<text x="172.9" y="71.8">RESET</text>
<text x="25.4" y="78">ROTP</text>
<text x="195.8" y="72.9">1</text>
<text x="195.8" y="76.4">2</text>
<text x="248.7" y="72.9">1</text>
<text x="248.7" y="76.4">2</text>
<text x="130.5" y="78.9">SCL</text>
<text x="25.4" y="85.1">PWM</text>
<text x="25.4" y="92.1">IO1</text>
<text x="130.5" y="93">R4</text>
<text x="25.4" y="99.2">IO2</text>
<text x="130.5" y="100">R3</text>
<text x="254" y="100">QB</text>
<text x="25.4" y="106.2">IO3</text>
<text x="130.5" y="107.1">R2</text>
<text x="195.8" y="105.3" transform="rotate(-90 195.8 105.3)">RSCL</text>
<text x="206.4" y="105.3" transform="rotate(-90 206.4 105.3)">RSDA</text>
<text x="232.8" y="107.1">RI1</text>
<text x="254" y="103.6">AO3400</text>
<text x="131.2" y="113.3">ZERO</text>
<text x="176.4" y="110.6">SCL</text>
<text x="192.3" y="108.2">10K</text>
<text x="202.8" y="108.2">10K</text>
<text x="233" y="109.9">100</text>
<text x="225.8" y="117.7">PWM</text>
<text x="24.7" y="121.2">R1</text>
<text x="176.4" y="124.7">SDA</text>
<text x="130.5" y="128.3">R0_MASTER</text>
<text x="217" y="154">10K</text>
<text x="220.5" y="151.2" transform="rotate(-90 220.5 151.2)">RR1</text>
<text x="227.5" y="154">10K</text>
<text x="231.1" y="151.2" transform="rotate(-90 231.1 151.2)">RR2</text>
<text x="238.1" y="154">10K</text>
<text x="241.7" y="151.2" transform="rotate(-90 241.7 151.2)">RR3</text>
<text x="60" y="172.4">CE</text>
<text x="110.4" y="172.4" transform="rotate(-90 110.4 172.4)">1</text>
<text x="113.9" y="172.4" transform="rotate(-90 113.9 172.4)">2</text>
<text x="117.5" y="172.4" transform="rotate(-90 117.5 172.4)">3</text>
<text x="121" y="172.4" transform="rotate(-90 121 172.4)">4</text>
<text x="60" y="175.9">0.1u</text>
<text x="195.8" y="184.7">C6</text>
<text x="201.1" y="184.7">0.1u</text>
<text x="112.9" y="191.3" transform="rotate(-90 112.9 191.3)">VCC</text>
<text x="116.4" y="191.5" transform="rotate(-90 116.4 191.5)">SDA</text>
<text x="119.9" y="190.9" transform="rotate(-90 119.9 190.9)">SCL</text>
<text x="184.3" y="201.6">RA1</text>
<text x="183.7" y="204.8">100K</text>
<text x="177.2" y="222.8">RA0</text>
<text x="178.9" y="226.3">10k</text>
<text x="132.3" y="228.8" transform="rotate(90 132.3 228.8)">RL</text>
<text x="144.8" y="233">10u</text>
<text x="144.8" y="229.9">CL</text>
<text x="128.8" y="234.1" transform="rotate(-90 128.8 234.1)">100K</text>
<text x="157" y="239.4">2K2</text>
<text x="158.7" y="234.1">RA2</text>
<text x="176.4" y="234.1">SENSE</text>
<text x="176.4" y="243.6">0.22R</text>
<text x="176.4" y="240.1">RS</text>
<text x="110.3" y="248.2">V24</text>
<text x="24.7" y="267.6">VAC</text>
<text x="122.9" y="267.6" transform="rotate(-90 122.9 267.6)">LED</text>
<text x="131.9" y="272.2" transform="rotate(-90 131.9 272.2)">LED</text>
<text x="34.4" y="279.3">TVS1</text>
<text x="109.4" y="280">0.1u</text>
<text x="109.4" y="276.4">CH</text>
<text x="122.8" y="280.3">RL1</text>
<text x="34.2" y="282.3">SMBJ48CA</text>
<text x="124.6" y="284.2">1K</text>
<text x="395.1" y="313.5">VAC</text>
<text x="71.3" y="321.4">VCC</text>
<text x="63.5" y="325.8">RZ3</text>
<text x="45.9" y="332.9">RZ1</text>
<text x="61.7" y="331.1">10K</text>
<text x="82.1" y="333.9">1K</text>
<text x="82.1" y="330.8">RZ4</text>
<text x="99.5" y="335.5">ZERO</text>
<text x="44.1" y="338.2">10K</text>
<text x="44.1" y="359.3">2K2</text>
<text x="45.9" y="354">RZ2</text>
<text x="141.7" y="358.6">RP0</text>
<text x="139.7" y="363.6">2K2</text>
<text x="146.4" y="370.9">LED0</text>
</g>
<g font-size="3.2" fill="#00f">
<text x="47.1" y="22.1">19</text>
<text x="53.6" y="23.5">3.3V</text>
<text x="105.3" y="23.5">GND</text>
<text x="115" y="22.1">38</text>
<text x="47.1" y="29.1">18</text>
<text x="115" y="29.1">37</text>
<text x="53.6" y="30.6">EN</text>
<text x="106.6" y="30.6">P23</text>
<text x="47.1" y="36.2">17</text>
<text x="53.6" y="37.6">SVP</text>
<text x="106.6" y="37.6">P22</text>
<text x="115" y="36.2">36</text>
<text x="47.1" y="43.3">16</text>
<text x="53.6" y="44.7">SVN</text>
<text x="108.4" y="44.7">TX</text>
<text x="115" y="43.3">35</text>
<text x="47.1" y="50.3">15</text>
<text x="53.6" y="51.7">P34</text>
<text x="108.2" y="51.7">RX</text>
<text x="115" y="50.3">34</text>
<text x="47.1" y="57.4">14</text>
<text x="53.6" y="58.8">P35</text>
<text x="106.6" y="58.8">P21</text>
<text x="115" y="57.4">33</text>
<text x="47.1" y="64.4">13</text>
<text x="53.6" y="65.8">P32</text>
<text x="105.3" y="65.8">GND</text>
<text x="115" y="64.4">32</text>
<text x="47.1" y="71.5">12</text>
<text x="115" y="71.5">31</text>
<text x="53.6" y="72.9">P33</text>
<text x="106.6" y="72.9">P19</text>
<text x="47.1" y="78.5">11</text>
<text x="53.6" y="79.9">P25</text>
<text x="106.6" y="79.9">P18</text>
<text x="115" y="78.5">30</text>
<text x="47.1" y="85.6">10</text>
<text x="53.6" y="87">P26</text>
<text x="108.6" y="87">P5</text>
<text x="115" y="85.6">29</text>
<text x="49.1" y="92.6">9</text>
<text x="53.6" y="94.1">P27</text>
<text x="106.6" y="94.1">P17</text>
<text x="115" y="92.6">28</text>
<text x="49.1" y="99.7">8</text>
<text x="53.6" y="101.1">P14</text>
<text x="106.6" y="101.1">P16</text>
<text x="115" y="99.7">27</text>
<text x="49.1" y="106.8">7</text>
<text x="115" y="106.8">26</text>
<text x="49.1" y="113.8">6</text>
<text x="53.6" y="108.2">P12</text>
<text x="108.6" y="108.2">P4</text>
<text x="115" y="113.8">25</text>
<text x="53.6" y="115.2">GND</text>
<text x="108.6" y="115.2">P0</text>
<text x="49.1" y="120.9">5</text>
<text x="53.6" y="122.3">P13</text>
<text x="108.6" y="122.3">P2</text>
<text x="115" y="120.9">24</text>
<text x="49.1" y="127.9">4</text>
<text x="53.6" y="129.3">SD2</text>
<text x="106.6" y="129.3">P15</text>
<text x="115" y="127.9">23</text>
<text x="49.1" y="135">3</text>
<text x="53.6" y="136.4">SD3</text>
<text x="105.9" y="136.4">SD1</text>
<text x="115" y="135">22</text>
<text x="49.1" y="142">2</text>
<text x="53.6" y="143.4">CMD</text>
<text x="105.9" y="143.4">SD0</text>
<text x="115" y="142">21</text>
<text x="49.1" y="149.1">1</text>
<text x="115" y="149.1">20</text>
<text x="53.6" y="150.5">Vin (5V)</text>
<text x="106.4" y="150.5">CLK</text>
<text x="163" y="180.3">ADC</text>
<text x="285.4" y="241.2" transform="rotate(-90 285.4 241.2)">4</text>
<text x="303" y="241.2" transform="rotate(-90 303 241.2)">3</text>
<text x="285.4" y="257.3" transform="rotate(-90 285.4 257.3)">1</text>
<text x="299.5" y="257.3" transform="rotate(-90 299.5 257.3)">2</text>
<text x="159.5" y="275.6">R6</text>
<text x="188.1" y="276.1">1</text>
<text x="229.7" y="276.1">18</text>
<text x="285.4" y="276.4" transform="rotate(-90 285.4 276.4)">4</text>
<text x="303" y="276.4" transform="rotate(-90 303 276.4)">3</text>
<text x="159.5" y="282.6">R5</text>
<text x="188.1" y="283.1">2</text>
<text x="229.7" y="283.1">17</text>
<text x="159.5" y="289.7">R4</text>
<text x="188.1" y="290.2">3</text>
<text x="229.7" y="290.2">16</text>
<text x="285.4" y="292.6" transform="rotate(-90 285.4 292.6)">1</text>
<text x="299.5" y="292.6" transform="rotate(-90 299.5 292.6)">2</text>
<text x="159.5" y="296.7">R3</text>
<text x="188.1" y="297.3">4</text>
<text x="229.7" y="297.3">15</text>
<text x="159.5" y="303.8">R2</text>
<text x="188.1" y="304.3">5</text>
<text x="229.7" y="304.3">14</text>
<text x="159.5" y="310.8">R1</text>
<text x="188.1" y="311.4">6</text>
<text x="229.7" y="311.4">13</text>
<text x="285.4" y="311.7" transform="rotate(-90 285.4 311.7)">4</text>
<text x="303" y="311.7" transform="rotate(-90 303 311.7)">3</text>
<text x="159.5" y="317.9">R0_MASTER</text>
<text x="188.1" y="318.4">7</text>
<text x="229.7" y="318.4">12</text>
<text x="188.1" y="325.5">8</text>
<text x="229.7" y="325.5">11</text>
<text x="285.4" y="327.8" transform="rotate(-90 285.4 327.8)">1</text>
<text x="299.5" y="327.8" transform="rotate(-90 299.5 327.8)">2</text>
<text x="188.1" y="332.5">9</text>
<text x="229.7" y="332.5">10</text>
<text x="285.4" y="347" transform="rotate(-90 285.4 347)">4</text>
<text x="303" y="347" transform="rotate(-90 303 347)">3</text>
<text x="285.4" y="363.1" transform="rotate(-90 285.4 363.1)">1</text>
<text x="299.5" y="363.1" transform="rotate(-90 299.5 363.1)">2</text>
<text x="194.7" y="374.3">SENSE</text>
<text x="172.5" y="378.7" transform="rotate(-90 172.5 378.7)">4</text>
<text x="190.1" y="378.7" transform="rotate(-90 190.1 378.7)">3</text>
<text x="285.4" y="385.8" transform="rotate(-90 285.4 385.8)">4</text>
<text x="303" y="385.8" transform="rotate(-90 303 385.8)">3</text>
<text x="172.5" y="394.9" transform="rotate(-90 172.5 394.9)">1</text>
<text x="186.6" y="394.9" transform="rotate(-90 186.6 394.9)">2</text>
<text x="285.4" y="401.9" transform="rotate(-90 285.4 401.9)">1</text>
<text x="299.5" y="401.9" transform="rotate(-90 299.5 401.9)">2</text>
<text x="285.4" y="428.1" transform="rotate(-90 285.4 428.1)">4</text>
<text x="303" y="428.1" transform="rotate(-90 303 428.1)">3</text>
<text x="285.4" y="444.3" transform="rotate(-90 285.4 444.3)">1</text>
<text x="299.5" y="444.3" transform="rotate(-90 299.5 444.3)">2</text>
</g>
<g font-size="3.2" fill="#b4b4b4">
<text x="180.4" y="96.5">VCC</text>
<text x="222.7" y="96.5">VCC</text>
<text x="246.9" y="112.7">GND</text>
<text x="229.3" y="130.4" transform="rotate(90 229.3 130.4)">VCC</text>
<text x="172.9" y="151.6" transform="rotate(90 172.9 151.6)">VCC</text>
<text x="60" y="163.7">VCC</text>
<text x="182.5" y="185.9" transform="rotate(-90 182.5 185.9)">VCC</text>
<text x="52.9" y="190.4">GND</text>
<text x="105.8" y="190.4">GND</text>
<text x="210.3" y="191.8" transform="rotate(-90 210.3 191.8)">GND</text>
<text x="88" y="205.7" transform="rotate(-90 88 205.7)">VCC</text>
<text x="257.5" y="222.1" transform="rotate(90 257.5 222.1)">VCC</text>
<text x="104.9" y="228.2" transform="rotate(-90 104.9 228.2)">V24</text>
<text x="144.6" y="244.5">GND</text>
<text x="176.4" y="262.1">GND</text>
<text x="239.9" y="258.6">GND</text>
<text x="42.3" y="296.2">GND</text>
<text x="176.4" y="343.3">GND</text>
<text x="123.5" y="359.7" transform="rotate(90 123.5 359.7)">VCC</text>
<text x="67" y="370.3">GND</text>
</g>
<g font-size="3.2" fill="#8d2323">
<text x="186.6" y="150" transform="rotate(-90 186.6 150)">1</text>
<text x="190.1" y="150" transform="rotate(-90 190.1 150)">2</text>
<text x="193.7" y="150" transform="rotate(-90 193.7 150)">3</text>
<text x="197.2" y="150" transform="rotate(-90 197.2 150)">4</text>
<text x="200.7" y="150" transform="rotate(-90 200.7 150)">5</text>
<text x="264" y="156.1">1</text>
<text x="264" y="159.7">2</text>
<text x="269.2" y="157.6">A</text>
<text x="269.2" y="161.1">C</text>
<text x="279.4" y="157.6">SW</text>
<text x="287.9" y="156.1">5</text>
<text x="264" y="163.2">3</text>
<text x="269.2" y="164.6">B</text>
<text x="277.4" y="164.6">GND</text>
<text x="287.9" y="163.2">4</text>
<text x="137" y="191.4">6</text>
<text x="157.3" y="194.9">7</text>
<text x="137" y="198.5">5</text>
<text x="55" y="205.5">3</text>
<text x="55" y="210.8">2</text>
<text x="55" y="216.1">1</text>
<text x="193.4" y="219.6">2</text>
<text x="204.3" y="217.9" transform="rotate(-90 204.3 217.9)">8</text>
<text x="193.4" y="226.7">3</text>
<text x="213.8" y="223.2">1</text>
<text x="398" y="226.7">1</text>
<text x="204.3" y="231.2" transform="rotate(-90 204.3 231.2)">4</text>
<text x="398" y="230.2">2</text>
<text x="398" y="233.8">3</text>
<text x="398" y="237.3">4</text>
<text x="398" y="240.8">5</text>
<text x="398" y="244.3">6</text>
<text x="398" y="247.9">7</text>
<text x="398" y="272.6">1</text>
<text x="19.8" y="276.1">2</text>
<text x="398" y="276.1">2</text>
<text x="398" y="279.6">3</text>
<text x="19.8" y="283.1">1</text>
<text x="398" y="283.1">4</text>
<text x="398" y="286.7">5</text>
<text x="398" y="290.2">6</text>
<text x="398" y="293.7">7</text>
</g>
<g font-size="2.5" fill="#8d2323">
<text x="142.2" y="192.5">-</text>
<text x="142.2" y="199.9">+</text>
<text x="198.6" y="220.7">-</text>
<text x="207.4" y="220" transform="rotate(-90 207.4 220)">+V</text>
<text x="198.6" y="228.1">+</text>
<text x="207.4" y="231.3" transform="rotate(-90 207.4 231.3)">GND</text>
</g>
</svg>
